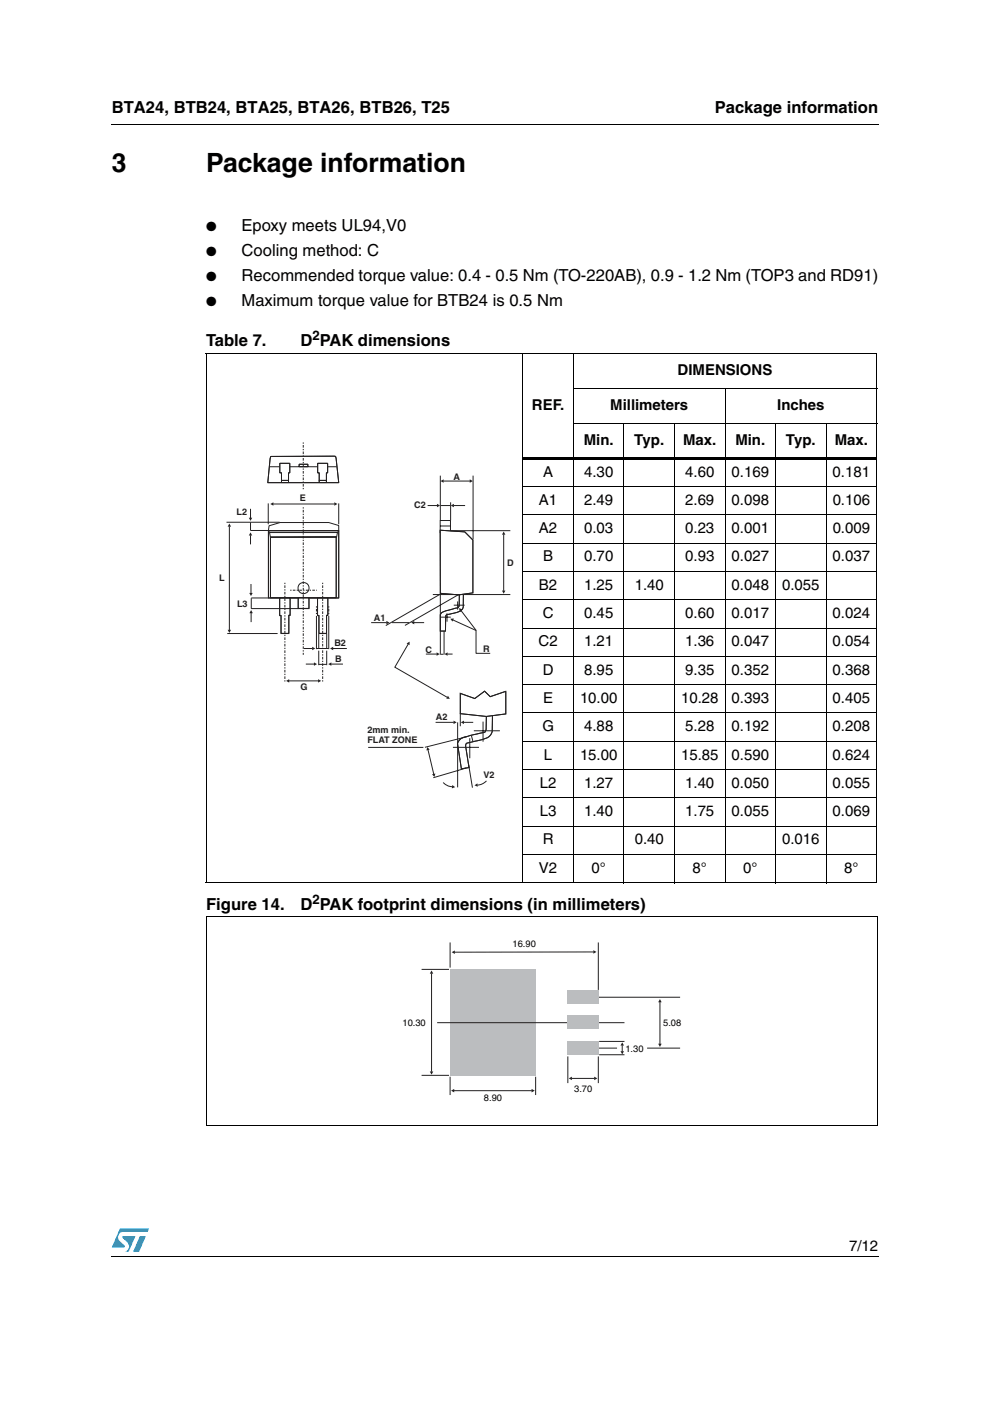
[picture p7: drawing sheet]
<svg xmlns="http://www.w3.org/2000/svg" width="210mm" height="297mm" viewBox="0 0 210 297" stroke-linecap="round" stroke-linejoin="round" font-family="sans-serif">
<g fill="#0099d8">
<path d="M29.7 262.1h1.2l-1.4 3.3h-1.3z"/>
<path d="M25.4 260.5h6.2l-.3 .7h-5.1a1.13 1.13 0 0 0-1.1 .7 1.13 1.13 0 0 0 .3 1.2l1 1v.3l-2.7 .1z"/>
<path d="M26 262.1h2.7l-1.4 3.3h-.7a1.18 1.18 0 0 0 .5-1.9l-1.1-1.1z"/>
</g>
<path d="M23.6 26.2l.1 .2zM110.8 96.9h75.2v.6h-75.2zM23.6 266.3l.1 .1z" fill="#000"/>
<g fill="none" stroke="#000" stroke-width=".21">
<path d="M23.7 26.3h162.6M43.6 75h142.4M43.7 75v112M110.9 74.9v112.3M121.6 74.9v112.3M185.9 75v112M121.5 82.4h64.5M121.5 89.8h64.5M132.3 89.7v97.5M143 89.7v97.5M153.7 82.3v104.9M164.4 89.7v97.5"/>
<path d="M175.2 89.7v97.5M110.8 103.2h75.2M110.8 109.2h75.2M110.8 115.2h75.2M110.8 121.2h75.2M110.8 127.2h75.2M110.8 133.2h75.2M110.8 139.1h75.2M110.8 145.2h75.2M110.8 151.2h75.2M110.8 157.1h75.2M110.8 163.2h75.2"/>
<path d="M110.8 169.1h75.2M110.8 175.1h75.2M43.6 187.1h142.4M110.8 181.1h75.2M23.7 266.3h162.6"/>
</g>
<path d="M46.4 93.8h62.6v73.4h-62.6z" fill="#fff"/>
<path d="M56.9 112.5h14.9v14.3h-14.9z" fill-rule="evenodd" fill="#fff" stroke="#231f20" stroke-width=".21"/>
<path d="M56.9 112.5h14.9v14.3h-14.9z" fill="none" stroke="#231f20" stroke-width=".21"/>
<path d="M57.3 113.9l14-.1v12.9h-14z" fill-rule="evenodd" fill="#fff" stroke="#231f20" stroke-width=".21"/>
<path d="M57.3 113.9l14-.1v12.9h-14z" fill="none" stroke="#231f20" stroke-width=".21"/>
<path d="M59.3 126.8h2.2v3.7h-.3v3.8h-1.6v-3.8h-.3z" fill-rule="evenodd" fill="#fff" stroke="#231f20" stroke-width=".21"/>
<path d="M59.3 126.8h2.2v3.6h-.3v3.9h-1.6v-3.8h-.3z" fill="none" stroke="#231f20" stroke-width=".21"/>
<path d="M67.3 126.8h2.2v3.7h-.3v3.8h-1.6v-3.8h-.3z" fill-rule="evenodd" fill="#fff" stroke="#231f20" stroke-width=".21"/>
<path d="M67.3 126.8h2.2v3.6h-.3v3.9h-1.6v-3.8h-.3z" fill="none" stroke="#231f20" stroke-width=".21"/>
<path d="M63.2 126.8v2.2h2.3v-2.2z" fill-rule="evenodd" fill="#fff" stroke="#231f20" stroke-width=".21"/>
<path d="M56.9 106.7v4.5M57 111.5l2.4-.7h10.3l2.1 .6v1.1h-14.9zM57.9 106.9h13M71.8 106.7v4.5M63.2 126.7h2.3v2.3h-2.3z" fill="none" stroke="#231f20" stroke-width=".21"/>
<g fill="#231f20">
<path d="M57.3 106.9l.7-.4v.7z"/>
<path d="M70.9 106.5l.6 .4-.6 .3z"/>
</g>
<path d="M53.2 130v1.9" fill="none" stroke="#231f20" stroke-width=".21"/>
<path d="M53.2 129.3l.4 .7h-.7z" fill="#231f20"/>
<path d="M53.1 113.5v1.9" fill="none" stroke="#231f20" stroke-width=".21"/>
<path d="M53.1 112.9l.4 .6h-.7z" fill="#231f20"/>
<path d="M53.2 123.8v2" fill="none" stroke="#231f20" stroke-width=".21"/>
<path d="M52.9 125.7h.7l-.4 .7z" fill="#231f20"/>
<path d="M53.1 107.9v1.9" fill="none" stroke="#231f20" stroke-width=".21"/>
<path d="M52.8 109.8h.7l-.4 .6z" fill="#231f20"/>
<path d="M48 110.7h11.3M48.6 111.6v22M48.2 134.3h10.7" fill="none" stroke="#231f20" stroke-width=".21"/>
<g fill="#231f20">
<path d="M48.3 133.5h.7l-.4 .7z"/>
<path d="M48.6 111l.4 .7h-.7z"/>
</g>
<path d="M53.1 112.5h3.8M53.2 129h10.1M53.3 126.8h3.6M61.3 144.4h6.2" fill="none" stroke="#231f20" stroke-width=".21"/>
<g fill="#231f20">
<path d="M67.4 144l.7 .4-.7 .3z"/>
<path d="M60.7 144.4l.6-.4v.7z"/>
</g>
<path d="M64.4 137.5h1.8M67.1 130.6v7M67.1 137.5h2.6M67.6 134.4v3M67.6 138v3M69.3 134.4v3M69.3 138v3M69.7 130.6v7M67.6 140.9h1.7" fill="none" stroke="#231f20" stroke-width=".21"/>
<path d="M67.1 128.5v1.9M69.7 128.5v1.9" fill="none" stroke="#231f20" stroke-width=".21" stroke-dasharray=".3 .3 .6 .3" stroke-linecap="butt"/>
<path d="M66.2 137.1l.6 .4-.6 .4z" fill="#231f20"/>
<path d="M64.8 140.8h1.8" fill="none" stroke="#231f20" stroke-width=".21"/>
<path d="M66.6 140.4l.6 .4-.6 .4z" fill="#231f20"/>
<path d="M70.6 137.5h2.9" fill="none" stroke="#231f20" stroke-width=".21"/>
<path d="M70 137.5l.6-.4v.8z" fill="#231f20"/>
<path d="M70.2 140.8h2.5" fill="none" stroke="#231f20" stroke-width=".21"/>
<path d="M69.6 140.8l.7-.4v.8z" fill="#231f20"/>
<g fill="none" stroke="#231f20" stroke-width=".21">
<path d="M53.1 110.8v1.7M56.9 112.5l.2 .4M57.1 112.9h14.5l-.2 1h-14.1zM71.8 112.5l-.2 .4M53.3 126.8v2.2"/>
<circle cx="64.4" cy="124.7" r="1.18"/>
</g>
<path d="M57.4 96.8l13.6-.1 .3 .4 .5 5.2h-15z" fill-rule="evenodd" fill="#fff" stroke="#231f20" stroke-width=".21"/>
<path d="M57.4 96.8l13.6-.1 .3 .4 .5 5.2h-15z" fill="none" stroke="#231f20" stroke-width=".21"/>
<path d="M63.4 98.4h1.9v.5h-1.9z" fill-rule="evenodd" fill="#fff" stroke="#231f20" stroke-width=".21"/>
<path d="M57.1 99h14.3M63.4 98.4h1.9v.5h-1.9z" fill="none" stroke="#231f20" stroke-width=".21"/>
<path d="M59.7 101.9v.4h1.5v-.4zM59.3 98.2h2.1v2h-.2v1.7h-1.5v-1.7h-.4z" fill-rule="evenodd" fill="#fff" stroke="#231f20" stroke-width=".21"/>
<path d="M59.3 98.2h2.1v2h-.2v1.7h-1.5v-1.7h-.4zM59.7 101.9h1.5v.4h-1.5z" fill="none" stroke="#231f20" stroke-width=".21"/>
<path d="M67.7 101.9v.4h1.5v-.4zM67.4 98.2h2.1v2h-.3v1.7h-1.5v-1.7h-.3z" fill-rule="evenodd" fill="#fff" stroke="#231f20" stroke-width=".21"/>
<path d="M67.4 98.2h2.1v2h-.3v1.7h-1.5v-1.7h-.3zM67.7 101.9h1.5v.4h-1.5zM93.3 110.4h2.2v2.5h-2.2zM93.3 111.5h2.2" fill="none" stroke="#231f20" stroke-width=".21"/>
<path d="M64.3 93.8v10.2M64.3 107.5v31.3" fill="none" stroke="#231f20" stroke-width=".21" stroke-dasharray=".3 .3 .6 .3" stroke-linecap="butt"/>
<path d="M97.4 125.8h.9l-.1 2.9a2.23 2.23 0 0 1-2.1 1.3l-1.4 .4-.2 .1v3.3h-1.1v-3.5a1.83 1.83 0 0 1 1.7-.9l2-.6 .2-.2z" fill-rule="evenodd" fill="#fff" stroke="#231f20" stroke-width=".21"/>
<path d="M97.4 125.8h.9l-.1 2.9a2.23 2.23 0 0 1-2.1 1.3l-1.4 .4-.2 .1v3.3h-1.1v-3.5a1.83 1.83 0 0 1 1.7-.9l2-.6 .2-.2z" fill="none" stroke="#231f20" stroke-width=".21"/>
<path d="M93.3 112.4l5.2 .4 1.8 1.7v11.2l-3.1 .4-3.8-.3z" fill-rule="evenodd" fill="#fff" stroke="#231f20" stroke-width=".21"/>
<path d="M93.3 112.4l5.2 .4 1.8 1.7v11.2l-3.1 .4-3.8-.3z" fill="none" stroke="#231f20" stroke-width=".21"/>
<path d="M103.1 150.6h1.3v4.5a2.75 2.75 0 0 1-2.6 1.8l-2.8 .6-.2 .2-.1 .4 .7 4.6-1.6 .3-.8-5.4a2.33 2.33 0 0 1 2.3-1.5l3.5-.9 .3-.6z" fill-rule="evenodd" fill="#fff" stroke="#231f20" stroke-width=".21"/>
<path d="M103.1 150.6h1.3v4.5a2.75 2.75 0 0 1-2.6 1.8l-2.8 .6-.2 .2-.1 .4 .7 4.6-1.6 .3-.8-5.4a2.33 2.33 0 0 1 2.3-1.5l3.5-.9 .3-.6z" fill="none" stroke="#231f20" stroke-width=".21"/>
<path d="M97.6 147l3.1 1.1 2-1.6 1.2 1.2 3.3-1.1v4.8l-4.1 .5-5.5-.6z" fill-rule="evenodd" fill="#fff" stroke="#231f20" stroke-width=".21"/>
<path d="M90.7 107.2h2M93.4 100.8v9.5M95.5 112.5h12.7M95.5 106.5v3.8M100.3 100.8v13.6M91.8 126.1h16.4M97.6 147l3.1 1.1 2-1.6 1.2 1.2 3.3-1.1v4.8l-4.1 .5-5.5-.6z" fill="none" stroke="#231f20" stroke-width=".21"/>
<path d="M92.6 106.8l.7 .4-.7 .3z" fill="#231f20"/>
<path d="M96.2 107.2h2.4" fill="none" stroke="#231f20" stroke-width=".21"/>
<path d="M95.6 107.2l.6-.4v.7z" fill="#231f20"/>
<path d="M94 102h5.7" fill="none" stroke="#231f20" stroke-width=".21"/>
<g fill="#231f20">
<path d="M93.4 102l.7-.4v.8z"/>
<path d="M99.6 101.6l.7 .4-.7 .4z"/>
</g>
<path d="M93.4 107.2h2.1M106.8 113.3v12" fill="none" stroke="#231f20" stroke-width=".21"/>
<g fill="#231f20">
<path d="M106.8 112.7l.4 .7h-.8z"/>
<path d="M106.4 125.2h.8l-.4 .7z"/>
</g>
<g fill="none" stroke="#231f20" stroke-width=".21">
<path d="M93.2 126.1l-11.4 6.5M93.3 130.8h2.3M93.4 125.8v13M94.2 133.8v5M94.8 130v1.8M96.2 128.3h2.3M97 127.5v1.8M97.3 126l-11.4 6.6M97.7 129.4l3.2 4.2v4.9h3M96 158.5h5.6M99.6 156.5v4.3M100.5 154.9h5.5"/>
<path d="M102.4 153v4.3"/>
</g>
<path d="M97.3 128.9l.7 .3-.5 .5z" fill="#231f20"/>
<path d="M96 131.4l5 2.3" fill="none" stroke="#231f20" stroke-width=".21"/>
<path d="M95.5 131.2l.7-.1-.3 .7z" fill="#231f20"/>
<path d="M83.1 132h3.6M87.8 132h2.1" fill="none" stroke="#231f20" stroke-width=".21"/>
<path d="M87.2 132l.6-.4v.8z" fill="#231f20"/>
<path d="M94.8 138.7h1.2" fill="none" stroke="#231f20" stroke-width=".21"/>
<path d="M94.2 138.7l.7-.4v.7z" fill="#231f20"/>
<path d="M78.7 132h3.3" fill="none" stroke="#231f20" stroke-width=".21"/>
<path d="M81.9 131.6l.7 .4-.7 .4z" fill="#231f20"/>
<path d="M90.3 138.7h2.3" fill="none" stroke="#231f20" stroke-width=".21"/>
<path d="M92.6 138.3l.6 .4-.6 .3z" fill="#231f20"/>
<path d="M86.5 136.6l-2.8 4.9 11.2 6.4M93.5 138.7h.5" fill="none" stroke="#231f20" stroke-width=".21"/>
<g fill="#231f20">
<path d="M86.2 136.4l.7-.4-.1 .8z"/>
<path d="M95 147.5l.4 .7-.8-.1z"/>
</g>
<path d="M97 153.2v13.7M99 156.2l-8.9 2.2M98.8 162.8l-6.9 2.1M99.3 161.8l.9 5.2M103.1 165.6l-1 .7-.9 .2" fill="none" stroke="#231f20" stroke-width=".21"/>
<path d="M100.6 166.5l.6-.4 .1 .7z" fill="#231f20"/>
<path d="M94 165.9l1 .7 .9 .2" fill="none" stroke="#231f20" stroke-width=".21"/>
<path d="M95.9 166.4l.6 .5-.7 .3z" fill="#231f20"/>
<path d="M92.4 153.2h3.8M97.6 151.3v2.7" fill="none" stroke="#231f20" stroke-width=".21"/>
<path d="M96.2 152.8l.6 .4-.6 .3z" fill="#231f20"/>
<path d="M98.3 153.2h2" fill="none" stroke="#231f20" stroke-width=".21"/>
<path d="M97.7 153.2l.7-.4v.7z" fill="#231f20"/>
<path d="M90.7 159l1.3 5.1M99.9 155.9l.4 1.4" fill="none" stroke="#231f20" stroke-width=".21"/>
<path d="M60.4 123.6v21.1M61.5 125.1h5.7M68.4 123.6v21.1" fill="none" stroke="#231f20" stroke-width=".21" stroke-dasharray=".3 .3 .6 .3" stroke-linecap="butt"/>
<g fill="#231f20">
<path d="M90.6 158.4l.5 .5-.7 .2z"/>
<path d="M91.6 164.2l.7-.2-.2 .7z"/>
</g>
<path d="M78.1 158.5h11.7" fill="none" stroke="#231f20" stroke-width=".21"/>
<path d="M85.3 198.9h59.3v35h-59.3z" fill="#fff"/>
<path d="M95.4 205.5h18.2v22.6h-18.2z" fill="#bbbdbf"/>
<g fill="#000" stroke="#231f20" stroke-width=".21">
<path d="M124.7 211.4h.7v.1h-.7z" fill-rule="evenodd"/>
<path d="M124.4 222.1h.8v.2h-.8z" fill-rule="evenodd"/>
</g>
<path d="M125.9 201.8l-29.5 .1" fill="none" stroke="#231f20" stroke-width=".21"/>
<g fill="#231f20">
<path d="M95.8 201.9l.6-.4v.8z"/>
<path d="M125.8 201.5l.7 .3-.7 .4z"/>
</g>
<path d="M96.2 231.2h16.6" fill="none" stroke="#231f20" stroke-width=".21"/>
<g fill="#231f20">
<path d="M95.6 231.2l.7-.3v.7z"/>
<path d="M112.7 230.9l.7 .3-.7 .4z"/>
</g>
<path d="M121.2 228.6h4.8" fill="none" stroke="#231f20" stroke-width=".21"/>
<g fill="#231f20">
<path d="M120.6 228.6l.7-.3v.7z"/>
<path d="M126 228.3l.7 .3-.7 .4z"/>
</g>
<path d="M91.5 206.4v20.8" fill="none" stroke="#231f20" stroke-width=".21"/>
<g fill="#231f20">
<path d="M91.5 205.8l.4 .6h-.8z"/>
<path d="M91.1 227.2h.8l-.4 .6z"/>
</g>
<path d="M131.9 221.6v1.3" fill="none" stroke="#231f20" stroke-width=".21"/>
<g fill="#231f20">
<path d="M131.9 221l.4 .7h-.7z"/>
<path d="M131.6 222.9h.7l-.4 .6z"/>
</g>
<path d="M139.9 212.4v8.9" fill="none" stroke="#231f20" stroke-width=".21"/>
<g fill="#231f20">
<path d="M139.9 211.8l.4 .7h-.8z"/>
<path d="M139.5 221.3h.8l-.4 .7z"/>
</g>
<g fill="none" stroke="#231f20" stroke-width=".21">
<path d="M95.4 199.8v5.4M126.9 199.8v10.1M89.4 205.5h5.8M92.7 216.8h39.7M121.2 211.4h23M89.4 228h5.8M95.4 228.3v3.9M113.6 228.3v3.9M120.4 224v5.6M123.8 222.2h7M126.9 224v5.6M127 220.8h5.4"/>
<path d="M127 223.6h5.4M137.2 222.2h7"/>
</g>
<g fill="#bbbdbf">
<path d="M120.3 209.9h6.6v3h-6.6z"/>
<path d="M120.3 215.3h6.6v2.9h-6.6z"/>
<path d="M120.3 220.7h6.6v3h-6.6z"/>
</g>
<path d="M43.8 194.3h142.4M43.8 194.2v44.4M186.1 194.3v44.4M43.7 238.6h142.4" fill="none" stroke="#000" stroke-width=".21"/>
<g font-size="5.6">
<text x="23.7" y="36.4">3</text>
<text x="43.7" y="36.4">Package information</text>
</g>
<g font-size="3.5">
<text x="23.7" y="23.9">BTA24, BTB24, BTA25, BTA26, BTB26, T25</text>
<text x="151.5" y="23.9">Package information</text>
<text x="51.2" y="49.1">Epoxy meets UL94,V0</text>
<text x="51.2" y="54.4">Cooling method: C</text>
<text x="51.2" y="59.7">Recommended torque value: 0.4 - 0.5 Nm (TO-220AB), 0.9 - 1.2 Nm (TOP3 and RD91)</text>
<text x="51.2" y="65">Maximum torque value for BTB24 is 0.5 Nm</text>
<text x="43.7" y="73.4">Table 7.</text>
<text x="63.7" y="73.4">D PAK dimensions</text>
<text x="43.7" y="193">Figure 14.</text>
<text x="63.7" y="193">D PAK footprint dimensions (in millimeters)</text>
</g>
<g font-size="3.2">
<text x="143.7" y="79.5">DIMENSIONS</text>
<text x="112.8" y="86.9">REF.</text>
<text x="129.4" y="86.9">Millimeters</text>
<text x="164.8" y="86.9">Inches</text>
<text x="123.8" y="94.3">Min.</text>
<text x="134.5" y="94.3">Typ.</text>
<text x="144.8" y="94.3">Max.</text>
<text x="155.9" y="94.3">Min.</text>
<text x="166.6" y="94.3">Typ.</text>
<text x="177" y="94.3">Max.</text>
<text x="115.2" y="101">A</text>
<text x="123.8" y="101">4.30</text>
<text x="145.3" y="101">4.60</text>
<text x="155.1" y="101">0.169</text>
<text x="176.5" y="101">0.181</text>
<text x="114.3" y="107">A1</text>
<text x="123.8" y="107">2.49</text>
<text x="145.3" y="107">2.69</text>
<text x="155.1" y="107">0.098</text>
<text x="176.5" y="107">0.106</text>
<text x="114.3" y="113.1">A2</text>
<text x="123.8" y="113.1">0.03</text>
<text x="145.3" y="113.1">0.23</text>
<text x="155.1" y="113.1">0.001</text>
<text x="176.5" y="113.1">0.009</text>
<text x="115.2" y="119">B</text>
<text x="123.8" y="119">0.70</text>
<text x="145.3" y="119">0.93</text>
<text x="155.1" y="119">0.027</text>
<text x="176.5" y="119">0.037</text>
<text x="114.3" y="125.1">B2</text>
<text x="123.8" y="125.1">1.25</text>
<text x="134.6" y="125.1">1.40</text>
<text x="155.1" y="125.1">0.048</text>
<text x="165.8" y="125.1">0.055</text>
<text x="115.1" y="131">C</text>
<text x="123.8" y="131">0.45</text>
<text x="145.3" y="131">0.60</text>
<text x="155.1" y="131">0.017</text>
<text x="176.5" y="131">0.024</text>
<text x="114.2" y="137">C2</text>
<text x="123.8" y="137">1.21</text>
<text x="145.3" y="137">1.36</text>
<text x="155.1" y="137">0.047</text>
<text x="176.5" y="137">0.054</text>
<text x="115.1" y="143">D</text>
<text x="123.8" y="143">8.95</text>
<text x="145.3" y="143">9.35</text>
<text x="155.1" y="143">0.352</text>
<text x="176.5" y="143">0.368</text>
<text x="115.2" y="149">E</text>
<text x="123" y="149">10.00</text>
<text x="144.4" y="149">10.28</text>
<text x="155.1" y="149">0.393</text>
<text x="176.5" y="149">0.405</text>
<text x="115" y="155">G</text>
<text x="123.8" y="155">4.88</text>
<text x="145.3" y="155">5.28</text>
<text x="155.1" y="155">0.192</text>
<text x="176.5" y="155">0.208</text>
<text x="115.3" y="161">L</text>
<text x="123" y="161">15.00</text>
<text x="144.4" y="161">15.85</text>
<text x="155.1" y="161">0.590</text>
<text x="176.5" y="161">0.624</text>
<text x="114.5" y="167">L2</text>
<text x="123.8" y="167">1.27</text>
<text x="145.3" y="167">1.40</text>
<text x="155.1" y="167">0.050</text>
<text x="176.5" y="167">0.055</text>
<text x="114.5" y="173">L3</text>
<text x="123.8" y="173">1.40</text>
<text x="145.3" y="173">1.75</text>
<text x="155.1" y="173">0.055</text>
<text x="176.5" y="173">0.069</text>
<text x="115.1" y="179">R</text>
<text x="134.6" y="179">0.40</text>
<text x="165.8" y="179">0.016</text>
<text x="114.3" y="185">V2</text>
<text x="125.4" y="185">0°</text>
<text x="146.9" y="185">8°</text>
<text x="157.6" y="185">0°</text>
<text x="179" y="185">8°</text>
<text x="180" y="265.1">7/12</text>
</g>
<g font-size="2.8">
<text x="43.7" y="49.1">●</text>
<text x="43.7" y="54.4">●</text>
<text x="43.7" y="59.7">●</text>
<text x="43.7" y="65">●</text>
<text x="66.3" y="72">2</text>
<text x="66.3" y="191.6">2</text>
</g>
<g font-size="2">
<text x="108.7" y="200.9">16.90</text>
<text x="85.3" y="217.5">10.30</text>
<text x="140.6" y="217.6">5.08</text>
<text x="132.6" y="223.1">1.30</text>
<text x="102.6" y="233.4">8.90</text>
<text x="121.7" y="231.6">3.70</text>
</g>
<g font-size="1.9" fill="#231f20">
<text x="96.1" y="101.7">A</text>
<text x="63.6" y="106.2">E</text>
<text x="87.8" y="107.7">C2</text>
<text x="50.2" y="109.2">L2</text>
<text x="107.5" y="120">D</text>
<text x="46.5" y="123.3">L</text>
<text x="50.3" y="128.6">L3</text>
<text x="79.3" y="131.7">A1</text>
<text x="70.9" y="137">B2</text>
<text x="71.1" y="140.3">B</text>
<text x="90.2" y="138.3">C</text>
<text x="102.4" y="138.2">R</text>
<text x="63.7" y="146.3">G</text>
<text x="77.9" y="155.3">2mm min.</text>
<text x="92.4" y="152.8">A2</text>
<text x="77.9" y="157.6">FLAT ZONE</text>
<text x="102.5" y="165">V2</text>
</g>
</svg>
